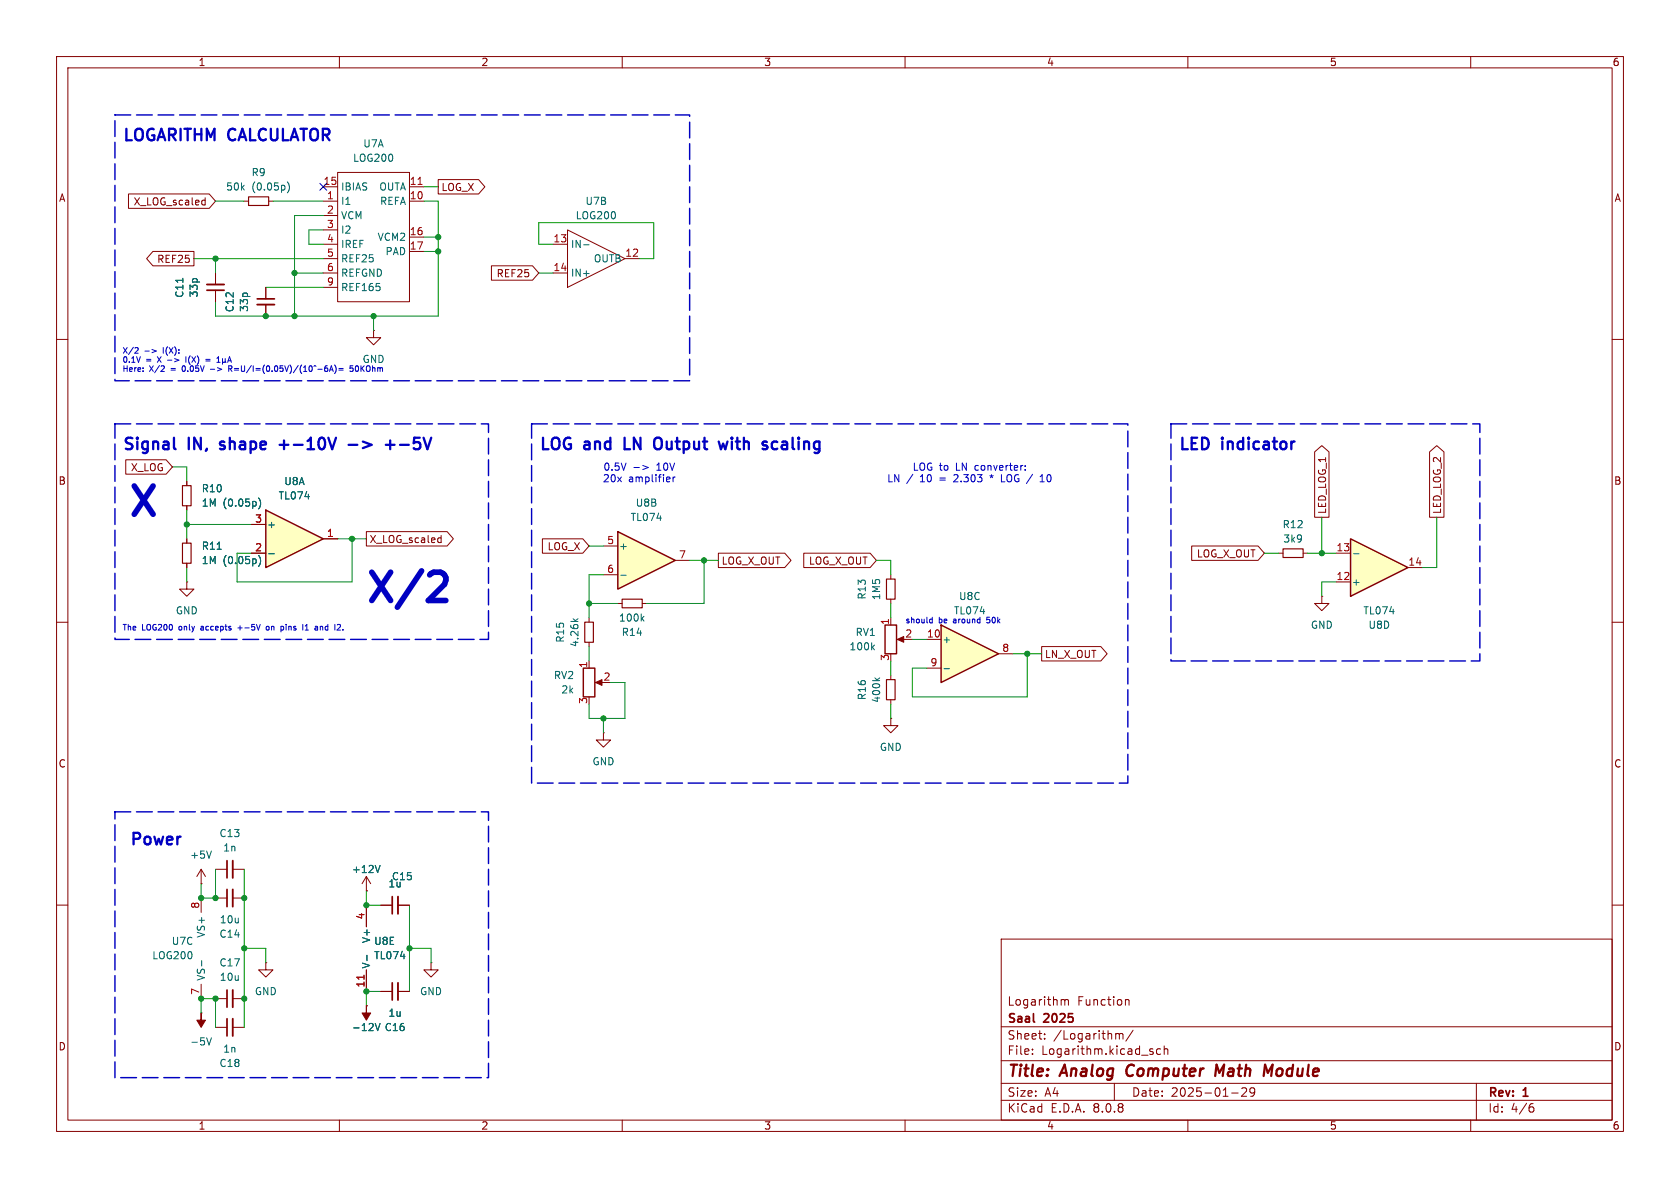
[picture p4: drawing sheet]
<svg xmlns="http://www.w3.org/2000/svg" width="297mm" height="210mm" viewBox="0 0 297 210" stroke-linecap="round" stroke-linejoin="round" font-family="sans-serif">
<g fill="none" stroke="#840000" stroke-width=".18">
<path d="M10 10h277v190h-277zM12 12h273v186h-273zM60 10v2M110 10v2M160 10v2M210 10v2M260 10v2M10 60h2M285 60h2M10 110h2M104.1 109.2v.8M104.1 113.5v.8"/>
<path d="M285 110h2M35.6 156.2h.1M35.6 153.7l-.8 1.2M35.6 153.7v2.5M35.6 158.8v2.5M35.6 153.7l.7 1.2M38.1 158.8h2M38.1 153.7h2M41.1 158.8h2.1M41.1 153.7h2.1M64.8 157.5h.1M64.8 154.9l-.8 1.3"/>
<path d="M64.8 154.9v2.6M64.8 154.9l.7 1.3M10 160h2M35.6 179.1h.1M35.6 174v2.5M38.1 176.5h2M41.1 176.5h2.1M47 170.2v1.3h1.3l-1.3 1.2-1.3-1.2h1.3M47 170.2h.1M64.8 177.8h.1M64.8 160v3.8M64.8 171.5v3.8"/>
<path d="M67.3 160h2M67.3 175.3h2M70.4 160h2M70.4 175.3h2M76.2 170.2v1.3h1.3l-1.3 1.2-1.3-1.2h1.3M76.2 170.2h.1M177 166h108v32h-108zM187.8 176.7h.2l.2 .2M188.2 176.9l.3-.2 .3 .1 .1 .9M188.2 176.9v.8M199 176.8h.5l.1 .9M285 160h2"/>
<path d="M38.1 181.6h2M41.1 181.6h2.1M60 198v2M110 198v2M160 198v2M177 194.5h108M177 191.5h108M177 187.5h108M177 181.5h108M182.5 186.3v.1M182.5 185.5v.1M184.7 183.6v.1"/>
<path d="M184.7 182.8v.1M197 191.5v3M197.3 182.8l.4-.1 .2 .2M197.9 182.9l.2-.2 .4 .1v.9M197.9 182.9v.8M200.3 182.1l-1.3 2M203.8 186v.3M205.2 185.5l-.5-.1-.2 .3v.4l.1 .2h.6M205.8 185.5l.2-.1 .4 .1 .1 .9M205.8 184.9v1.5M210 198v2M217.7 193.2h1.2"/>
<path d="M219.5 192.4l.6-.1 .2 .1 .1 .3-.9 1.1h.9M221.8 192.9l-.3 .3h-.3l-.2-.3 .1-.5 .4-.1 .2 .1a.99 .99 0 0 1-.3 1.4h-.3M260 198v2M261 191.5v6.5M270.6 195.7h.4l.2 .3-.1 .5-.5 .1M271 195.1l-.4 .1"/>
</g>
<path d="M199.4 188.5a1.27 1.27 0 0 0 0 1.6M216.4 188.2l-.8 1.4-.5-1.4-.3 2M223.6 188.2l.5 1.4 .9-1.4-.3 2" fill="none" stroke="#840000" stroke-width=".4"/>
<path d="M40.1 152.1v3.1M40.1 157.2v3.1M69.3 158.5v3M40.1 175v3.1M69.3 173.7v3.1M40.1 180.1v3M182.8 180.6l.1 .1" fill="none" stroke="#840000" stroke-width=".3"/>
<path d="M101.3 109.4l.5 .5M102.2 109.4l-.5 .3M37.4 150.4l-.4 1.3M67.2 153l-.4 1.2M35.7 169.8v1M64.9 168.9v.9M36.5 183.5l.5 1.2 .4-1.2M66.3 180.9l.5 1.3 .4-1.3" fill="none" stroke="#006464" stroke-width=".18"/>
<path d="M41.1 152.1v3.1M41.1 157.2v3.1M70.4 158.5v3M41.1 175v3.1M70.4 173.7v3.1M41.1 180.1v3" fill="none" stroke="#840000" stroke-width=".33"/>
<g fill="#840000" stroke="#840000" stroke-width=".18">
<path d="M35.6 179.1v1.2h.7l-.7 1.3-.8-1.3h.8z"/>
<path d="M64.8 177.8v1.3h.7l-.7 1.2-.8-1.2h.8z"/>
</g>
<path d="M64.4 172.4v.7" fill="none" stroke="#a90000" stroke-width=".18"/>
<path d="M103.4 110h1.5v3.5h-1.5z" fill="none" stroke="#840000" stroke-width=".2"/>
<path d="M47 90.2l10.1 5.1-10.1 5z" fill="#ffffc2"/>
<path d="M47 90.2l10.1 5.1-10.1 5z" fill="none" stroke="#840000" stroke-width=".25"/>
<g fill="none" stroke="#840000" stroke-width=".18">
<path d="M43.2 35.6h.7M47.5 35.6h.8M57.1 35.6h2.6M57.1 33h2.6M57.1 38.1h2.6M59.7 30.5h12.7v22.8h-12.7zM72.4 35.6h2.5M72.4 33h2.5M38.1 48.3v2M38.1 51.3v2M47 50.8v2M47 53.8v2.1"/>
<path d="M57.1 40.6h2.6M57.1 43.2h2.6M57.1 45.7h2.6M57.1 48.3h2.6M57.1 50.8h2.6M66 58.4v1.3h-1.2l1.2 1.3 1.3-1.3h-1.3M66 58.4h.1M72.4 41.9h2.5M72.4 44.5h2.5M97.8 43.2h2.5M97.8 48.3h2.5M100.3 40.6l10.2 5.1-10.2 5.1z"/>
<path d="M110.5 45.7h2.5M33 85.1v.8M33 89.4v.8M33 95.3v.7M33 99.6v.7M44.4 97.8h2.6M44.4 92.7h2.6M57.1 95.3h2.6M33 102.9v1.2h1.3l-1.3 1.3-1.3-1.3h1.3M33 102.9h.1"/>
</g>
<path d="M50.8 32.1a1.46 1.46 0 0 1 0 2M32.3 49.2v.7M103.2 43.3h.9M38.4 97.1h.7M45.7 88a1.46 1.46 0 0 1 0 2M45.7 98.2a1.46 1.46 0 0 1 0 1.9M47.5 97.9h1" fill="none" stroke="#006464" stroke-width=".18"/>
<path d="M43.9 34.8h3.6v1.5h-3.6zM32.3 85.9h1.5v3.5h-1.5zM32.3 96h1.5v3.6h-1.5z" fill="none" stroke="#840000" stroke-width=".2"/>
<path d="M73.9 32.6h.7" fill="none" stroke="#a90000" stroke-width=".18"/>
<path d="M36.6 50.3h3M45.5 53.8h3" fill="none" stroke="#840000" stroke-width=".33"/>
<path d="M36.6 51.3h3M45.5 52.8h3" fill="none" stroke="#840000" stroke-width=".3"/>
<path d="M109.2 94l10.2 5.1-10.2 5z" fill="#ffffc2"/>
<path d="M109.2 94l10.2 5.1-10.2 5z" fill="none" stroke="#840000" stroke-width=".25"/>
<path d="M106.7 96.5h2.5M119.4 99.1h2.5M106.7 101.6h2.5" fill="none" stroke="#840000" stroke-width=".18"/>
<path d="M109.7 101.7h1" fill="none" stroke="#006464" stroke-width=".18"/>
<path d="M166.4 110.5l10.1 5.1-10.1 5.1z" fill="#ffffc2"/>
<path d="M156.5 110.5h2v5.1h-2zM166.4 110.5l10.1 5.1-10.1 5.1z" fill="none" stroke="#840000" stroke-width=".25"/>
<g fill="none" stroke="#840000" stroke-width=".18">
<path d="M226.1 97.8h.7M230.4 97.8h.7M157.5 101.6v.8M157.5 105.9v.8M157.5 109.2v1.3M157.5 119.4v.7M159 113h1M163.8 113h2.6M163.8 118.1h2.6M176.5 115.6h2.6M233.7 105.4v1.3h1.2l-1.2 1.3-1.3-1.3h1.3M233.7 105.4h.1"/>
<path d="M157.5 127v1.3h1.2l-1.2 1.2-1.3-1.2h1.3M157.5 127h.1M157.5 123.7v.8"/>
</g>
<path d="M154.2 114.4l.4 .5M154.6 114l-.5 .5M154.7 119.8l.5 .5M155.5 119.8l-.5 .4M166.9 118.2h1" fill="none" stroke="#006464" stroke-width=".18"/>
<path d="M158.6 113l1.2-.5v1z" fill="#840000" stroke="#840000" stroke-width=".18"/>
<path d="M226.8 97h3.6v1.6h-3.6zM156.7 102.4h1.5v3.5h-1.5zM156.7 120.1h1.5v3.6h-1.5z" fill="none" stroke="#840000" stroke-width=".2"/>
<path d="M238.8 95.3l10.1 5-10.1 5.1z" fill="#ffffc2"/>
<path d="M238.8 95.3l10.1 5-10.1 5.1zM103.1 118.1h2.1v5.1h-2.1z" fill="none" stroke="#840000" stroke-width=".25"/>
<g fill="none" stroke="#840000" stroke-width=".18">
<path d="M22.7 34.3h14.3l1.1 1.3-1.1 1.2h-14.3zM35.9 35.4h.4M36.3 35v1.2M36.3 36.2h-.4M77.5 31.7h7.1l1.1 1.3-1.1 1.3h-7.1zM27 44.4h7.3v2.6h-7.3l-1.1-1.3zM38.1 48.3v2M38.1 51.3v2M47 50.8v2M47 53.8v2.1M86.9 47h7.2l1.1 1.3-1.1 1.2h-7.2zM232.4 79.9l1.3-1.1 1.3 1.1v11.5h-2.6z"/>
<path d="M252.7 79.9l1.3-1.1 1.3 1.1v11.5h-2.6zM22.2 81.3h7.2l1.1 1.3-1.1 1.2h-7.2zM33 85.1v.8M33 89.4v.8M33 95.3v.7M33 99.6v.7M44.4 97.8h2.6M44.4 92.7h2.6M57.1 95.3h2.6M64.8 94h14.2l1.2 1.3-1.2 1.2h-14.2zM77.6 95.1h.4M78 94.7v1.2"/>
<path d="M78 95.9h-.4M95.9 95.2h7.1l1.1 1.3-1.1 1.3h-7.1zM127 97.8h11.7l1.1 1.3-1.1 1.2h-11.7zM142.1 97.8h11.7l1.1 1.3-1.1 1.2h-11.7zM210.7 96.5h11.7l1.1 1.3-1.1 1.3h-11.7zM236.2 97.8h2.6M104.1 116.8v1.3M109.2 106.7h.8M113.5 106.7h.8M184.1 114.3h10.5l1.1 1.3-1.1 1.2h-10.5zM236.2 102.9h2.6M248.9 100.3h2.6"/>
<path d="M105.7 120.7h1M106.7 129.5v1.3h1.2l-1.2 1.3-1.3-1.3h1.3M106.7 129.5h.1M64.8 157.5h.1M64.8 177.8h.1M64.8 160v3.8M64.8 171.5v3.8M67.3 160h2M67.3 175.3h2M70.4 160h2M70.4 175.3h2"/>
</g>
<path d="M32.3 49.2v.7M38.4 97.1h.7M45.7 88a1.46 1.46 0 0 1 0 2M45.7 98.2a1.46 1.46 0 0 1 0 1.9M47.5 97.9h1M239.3 97.9h1M113.5 109.3l.3 .5M113.8 109l-.4 .4M67.2 153l-.4 1.2M64.9 168.9v.9M66.3 180.9l.5 1.3 .4-1.3" fill="none" stroke="#006464" stroke-width=".18"/>
<path d="M110 105.9h3.5v1.5h-3.5z" fill="none" stroke="#840000" stroke-width=".2"/>
<path d="M105.3 120.7l1.1-.6v1.1z" fill="#840000" stroke="#840000" stroke-width=".18"/>
<g fill="none" stroke="#0000c2" stroke-width=".18">
<path d="M24 61.4l.3 .1 .1 .2-.6 .7h.6M25.6 62.1h.8M26.9 61.8l.7 .3-.7 .2M28.9 64.7l.2 .2-.1 .2-.6 .6h.7M30.9 63.4l.7 .3-.7 .3M32.9 63.1v1M36.4 63.5h.7M36.4 63.8h.7M38.3 64.1h.6M38.3 63.3l.3-.2v1M39.3 63.9l.2 .2 .3-.2M39.3 63.4v1"/>
<path d="M39.8 63.9l.2 .2M39.8 63.4v.5M40.2 64.1l.4-1 .3 1M40.3 63.8h.5M40.4 65.2h.4M40.8 64.7h-.4v1M56.2 65.3h.8M57.9 64.7h-.3l-.2 .2v.6l.2 .2 .3-.1v-.5l-.3-.1-.2 .2M58.2 65.7l.4-1 .3 1M58.3 65.4h.5M59.1 64.5a1.15 1.15 0 0 1 0 1.5M59.9 65.1h.8"/>
<path d="M59.9 65.4h.8M61.9 65.6l.3 .1M62.4 64.7h-.5v.4l.3-.1M112.1 82.6h.9M113.6 82.3l1 .3-1 .4M118.4 84.4v.2l-.6 .1M119 84.3v.9M119.3 84.3l-.3 .3M175 84.1l.3 .1-.2 .2M177 83.9v1.3h.6M181.2 83v.1M181.2 82.3v.2"/>
<path d="M183.9 85.2h.7M183.9 84.3l.3-.4v1.3M46 110.4l-.3 1M47.2 110.7l-.1 .2v.3l.1 .2M49.7 110.7v1M49.7 110.8h.4M49.7 111.3h.4M53.5 110.4v1M54 111.4h.5M54.1 110.5l-.1 .2M55.7 110.8h.4v.6M55.7 111.3h.4"/>
<path d="M56.1 111h-.4M60.1 110.4l-.5 .1M60.1 110.8l-.5 .6h.6M164.5 109.4l.3 .1M164.8 109.1v1M164.8 110.1h-.3"/>
</g>
<g fill="none" stroke="#0000c2" stroke-width=".41">
<path d="M30.9 79.3l.1 .1M38.9 79.3l.2 .1M39 78.2l-.1 .1 .1 .3M49.4 78.6h1.6M50.2 77.9v1.5M61.6 78.6h1.6M68.2 78.6h1.6M69 77.9v1.5M110.4 77.4v2h1M115.7 79.1a.68 .68 0 0 0 1 .2M116.7 77.5a.68 .68 0 0 0-1 .2M128.6 78.1l-.4 1.3-.4-1-.4 1"/>
<path d="M137.4 78.2l-.6-.1-.4 .3v.6l.2 .3 .2 .1 .6-.1"/>
</g>
<path d="M76.2 101.4l.5-.2h1.2a1.36 1.36 0 0 1 .7 2.1l-2.9 2.9h3.1" fill="none" stroke="#0000c2" stroke-width="1"/>
<path d="M20.3 20.3h101.6v47h-101.6zM20.3 74.9h66.1v38.1h-66.1zM94 74.9h105.4v63.5h-105.4zM207 74.9h54.6v41.9h-54.6zM20.3 143.5h66.1v47h-66.1z" fill="none" stroke="#0000c2" stroke-width=".25" stroke-dasharray="2.8 1"/>
<g fill="none" stroke="#009600" stroke-width=".18">
<path d="M38.1 35.6h5.1M48.3 35.6h8.8M57.1 38.1h-5v17.8M74.9 35.6h2.6v20.3h-39.4v-2.6M74.9 33h2.6M34.3 45.7h22.8M38.1 45.7v2.6M47 50.8h10.1M52.1 48.3h5M57.1 40.6h-2.5v2.6h2.5M66 55.9v2.5M74.9 44.5h2.6"/>
<path d="M74.9 41.9h2.6M95.2 48.3h2.6M97.8 43.2h-2.6v-3.8h20.4v6.3h-2.6M30.5 82.6h2.5v2.5M33 92.7h11.4M33 90.2v5.1M59.7 95.3h5.1M62.2 95.3v7.6h-20.3v-5.1h2.5M104.1 96.5h2.6M121.9 99.1h5.1M124.5 99.1v7.6h-10.2M154.9 99.1h2.6v2.5"/>
<path d="M223.5 97.8h2.6M231.1 97.8h5.1M233.7 91.4v6.4M254 91.4v8.9h-2.5M33 100.3v2.6M104.1 114.3v2.5M104.1 106.7h5.1M106.7 101.6h-2.6v7.6M157.5 106.7v2.5M157.5 116.8v2.6M161.3 113h2.5M179.1 115.6h5"/>
<path d="M181.6 115.6v7.6h-20.3v-5.1h2.5M236.2 102.9h-2.5v2.5M106.7 127v2.5M107.9 120.7h2.6v6.3h-6.4v-2.5M157.5 124.5v2.5M38.1 153.7v5.1h-2.5v-2.6M43.2 153.7v27.9M64.8 157.5v2.5h2.5M35.6 179.1v-2.6h2.5v5.1M43.2 167.6h3.8v2.6M67.3 175.3h-2.5v2.5M72.4 167.6h3.8v2.6"/>
<path d="M72.4 160v15.3"/>
</g>
<path d="M56.5 32.4l1.3 1.2M57.8 32.4l-1.3 1.2" fill="none" stroke="#000084" stroke-width=".18"/>
<path d="M64.4 172.4v.7" fill="none" stroke="#a90000" stroke-width=".18"/>
<g fill="#009600" stroke="#009600" stroke-width=".18">
<circle cx="124.5" cy="99.1" r=".46"/>
<circle cx="66" cy="55.9" r=".46"/>
<circle cx="77.5" cy="41.9" r=".46"/>
<circle cx="77.5" cy="44.5" r=".46"/>
<circle cx="106.7" cy="127" r=".46"/>
<circle cx="104.1" cy="106.7" r=".46"/>
<circle cx="43.2" cy="167.6" r=".46"/>
<circle cx="35.6" cy="176.5" r=".46"/>
<circle cx="43.2" cy="176.5" r=".46"/>
<circle cx="64.8" cy="160" r=".46"/>
<circle cx="43.2" cy="158.8" r=".46"/>
<circle cx="52.1" cy="48.3" r=".46"/>
<circle cx="38.1" cy="45.7" r=".46"/>
<circle cx="52.1" cy="55.9" r=".46"/>
<circle cx="47" cy="55.9" r=".46"/>
<circle cx="62.2" cy="95.3" r=".46"/>
<circle cx="33" cy="92.7" r=".46"/>
<circle cx="181.6" cy="115.6" r=".46"/>
<circle cx="233.7" cy="97.8" r=".46"/>
<circle cx="38.1" cy="176.5" r=".46"/>
<circle cx="72.4" cy="167.6" r=".46"/>
<circle cx="64.8" cy="175.3" r=".46"/>
<circle cx="38.1" cy="158.8" r=".46"/>
<circle cx="35.6" cy="158.8" r=".46"/>
</g>
<g font-size="7" fill="#0000c2">
<text x="22" y="92.7">X</text>
<text x="64" y="107.9">X/2</text>
</g>
<g font-size="2.8" fill="#0000c2">
<text x="21.6" y="25.5">LOGARITHM CALCULATOR</text>
<text x="21.6" y="80.1">Signal</text>
<text x="33.4" y="80.1">IN,</text>
<text x="39.9" y="80.1">shape</text>
<text x="51.1" y="80.1">+-10V</text>
<text x="64.1" y="80.1">-&gt;</text>
<text x="71.5" y="80.1">+-5V</text>
<text x="95.2" y="80.1">LOG</text>
<text x="103.4" y="80.1">and</text>
<text x="111.3" y="80.1">LN</text>
<text x="117.4" y="80.1">Output</text>
<text x="129.8" y="80.1">with</text>
<text x="138.2" y="80.1">scaling</text>
<text x="208.3" y="80.1">LED</text>
<text x="216.2" y="80.1">indicator</text>
<text x="22.9" y="150">Power</text>
</g>
<g font-size="2.8" fill="#840000">
<text x="178" y="190.9">Title:</text>
<text x="187.7" y="190.9">Analog</text>
<text x="200" y="190.9">Computer</text>
<text x="216.5" y="190.9">Math</text>
<text x="225.9" y="190.9">Module</text>
</g>
<g font-size="2.1" fill="#840000">
<text x="178" y="178">Logarithm</text>
<text x="190.4" y="178">Function</text>
<text x="178" y="184">Sheet:</text>
<text x="178" y="181.2">Saal</text>
<text x="184.7" y="181.2">2025</text>
<text x="186.2" y="184">/Logarithm/</text>
<text x="178" y="186.7">File:</text>
<text x="184.1" y="186.7">Logarithm.kicad_sch</text>
<text x="178" y="196.9">KiCad</text>
<text x="178" y="194.1">Size:</text>
<text x="184.7" y="194.1">A4</text>
<text x="185.7" y="196.9">E.D.A.</text>
<text x="193.3" y="196.9">8.0.8</text>
<text x="200" y="194.1">Date:</text>
<text x="207" y="194.1">2025-01-29</text>
<text x="263" y="194.3">Rev:</text>
<text x="263" y="196.9">Id:</text>
<text x="267.1" y="196.9">4/6</text>
<text x="269.4" y="194.3">1</text>
</g>
<g font-size="1.8" fill="#840000">
<text x="35" y="11.9">1</text>
<text x="85" y="11.9">2</text>
<text x="135" y="11.9">3</text>
<text x="185" y="11.9">4</text>
<text x="235" y="11.9">5</text>
<text x="285" y="11.9">6</text>
<text x="10.3" y="35.9">A</text>
<text x="77.9" y="34">LOG_X</text>
<text x="285.3" y="35.9">A</text>
<text x="23.5" y="36.5">X_LOG_scaled</text>
<text x="27.7" y="46.7">REF25</text>
<text x="87.7" y="49.2">REF25</text>
<text x="23" y="83.5">X_LOG</text>
<text x="10.3" y="85.9">B</text>
<text x="285.3" y="85.9">B</text>
<text x="234.6" y="91" transform="rotate(-90 234.6 91)">LED_LOG_1</text>
<text x="255" y="91" transform="rotate(-90 255 91)">LED_LOG_2</text>
<text x="65.2" y="96.2">X_LOG_scaled</text>
<text x="96.7" y="97.5">LOG_X</text>
<text x="127.5" y="100">LOG_X_OUT</text>
<text x="142.9" y="100">LOG_X_OUT</text>
<text x="211.5" y="98.7">LOG_X_OUT</text>
<text x="184.6" y="116.5">LN_X_OUT</text>
<text x="10.3" y="135.9">C</text>
<text x="285.3" y="135.9">C</text>
<text x="10.3" y="185.9">D</text>
<text x="285.3" y="185.9">D</text>
<text x="35" y="199.9">1</text>
<text x="85" y="199.9">2</text>
<text x="135" y="199.9">3</text>
<text x="185" y="199.9">4</text>
<text x="235" y="199.9">5</text>
<text x="285" y="199.9">6</text>
</g>
<g font-size="1.8" fill="#006464">
<text x="62.3" y="28.8">LOG200</text>
<text x="64.1" y="26.3">U7A</text>
<text x="39.9" y="33.9">50k</text>
<text x="44.4" y="31.3">R9</text>
<text x="44.5" y="33.9">(0.05p)</text>
<text x="60.2" y="33.9">IBIAS</text>
<text x="67" y="33.9">OUTA</text>
<text x="60.2" y="36.4">I1</text>
<text x="60.2" y="39">VCM</text>
<text x="60.2" y="41.5">I2</text>
<text x="67.1" y="36.4">REFA</text>
<text x="101.7" y="39">LOG200</text>
<text x="103.4" y="36.4">U7B</text>
<text x="60.2" y="44">IREF</text>
<text x="60.2" y="46.6">REF25</text>
<text x="66.7" y="42.8">VCM2</text>
<text x="68.1" y="45.3">PAD</text>
<text x="100.8" y="44">IN-</text>
<text x="104.9" y="46.6">OUTB</text>
<text x="32.6" y="52.7" transform="rotate(-90 32.6 52.7)">C11</text>
<text x="35.2" y="52.7" transform="rotate(-90 35.2 52.7)">33p</text>
<text x="60.2" y="49.1">REFGND</text>
<text x="60.2" y="51.7">REF165</text>
<text x="100.8" y="49.1">IN+</text>
<text x="41.5" y="55.3" transform="rotate(-90 41.5 55.3)">C12</text>
<text x="44" y="55.2" transform="rotate(-90 44 55.2)">33p</text>
<text x="35.6" y="87.2">R10</text>
<text x="35.6" y="89.8">1M</text>
<text x="39.4" y="89.8">(0.05p)</text>
<text x="49.2" y="88.5">TL074</text>
<text x="50.2" y="86">U8A</text>
<text x="112.3" y="89.8">U8B</text>
<text x="47.1" y="93.6">+</text>
<text x="111.4" y="92.3">TL074</text>
<text x="226.7" y="93.6">R12</text>
<text x="35.6" y="97.4">R11</text>
<text x="35.6" y="99.9">1M</text>
<text x="39.4" y="99.9">(0.05p)</text>
<text x="109.3" y="97.4">+</text>
<text x="226.8" y="96.1">3k9</text>
<text x="153.3" y="106.1" transform="rotate(-90 153.3 106.1)">R13</text>
<text x="155.8" y="106.2" transform="rotate(-90 155.8 106.2)">1M5</text>
<text x="169.4" y="106.3">U8C</text>
<text x="238.9" y="103.7">+</text>
<text x="31" y="108.8">GND</text>
<text x="99.9" y="113.7" transform="rotate(-90 99.9 113.7)">R15</text>
<text x="109.3" y="110.1">100k</text>
<text x="109.8" y="112.6">R14</text>
<text x="151.2" y="112.6">RV1</text>
<text x="166.5" y="113.9">+</text>
<text x="168.5" y="108.8">TL074</text>
<text x="231.6" y="111.4">GND</text>
<text x="240.9" y="108.8">TL074</text>
<text x="241.8" y="111.4">U8D</text>
<text x="102.5" y="114.5" transform="rotate(-90 102.5 114.5)">4.26k</text>
<text x="150.1" y="115.2">100k</text>
<text x="97.8" y="120.2">RV2</text>
<text x="99.1" y="122.8">2k</text>
<text x="153.3" y="123.9" transform="rotate(-90 153.3 123.9)">R16</text>
<text x="155.8" y="124.3" transform="rotate(-90 155.8 124.3)">400k</text>
<text x="104.6" y="135.5">GND</text>
<text x="155.4" y="132.9">GND</text>
<text x="38.7" y="148.2">C13</text>
<text x="33.5" y="152">+5V</text>
<text x="39.4" y="150.7">1n</text>
<text x="62.1" y="154.5">+12V</text>
<text x="69.2" y="155.8">C15</text>
<text x="68.6" y="157.1">1u</text>
<text x="30.3" y="167.2">U7C</text>
<text x="36.4" y="165.9" transform="rotate(-90 36.4 165.9)">VS+</text>
<text x="38.7" y="166">C14</text>
<text x="38.8" y="163.4">10u</text>
<text x="65.6" y="166.8" transform="rotate(-90 65.6 166.8)">V+</text>
<text x="66" y="167.2">U8E</text>
<text x="26.8" y="169.8">LOG200</text>
<text x="36.4" y="173.5" transform="rotate(-90 36.4 173.5)">VS-</text>
<text x="38.7" y="171">C17</text>
<text x="38.8" y="173.6">10u</text>
<text x="65.6" y="171.3" transform="rotate(-90 65.6 171.3)">V-</text>
<text x="66" y="169.8">TL074</text>
<text x="45" y="176.1">GND</text>
<text x="68.6" y="179.9">1u</text>
<text x="74.2" y="176.1">GND</text>
<text x="33.5" y="185">-5V</text>
<text x="62.1" y="182.5">-12V</text>
<text x="67.9" y="182.5">C16</text>
<text x="38.7" y="188.8">C18</text>
<text x="39.4" y="186.3">1n</text>
</g>
<g font-size="1.8" fill="#a90000">
<text x="57.1" y="32.8">15</text>
<text x="57.7" y="35.3">1</text>
<text x="72.3" y="35.3">10</text>
<text x="72.3" y="32.8">11</text>
<text x="57.7" y="37.8">2</text>
<text x="57.7" y="40.4">3</text>
<text x="72.3" y="41.7">16</text>
<text x="57.7" y="42.9">4</text>
<text x="57.7" y="45.5">5</text>
<text x="72.3" y="44.2">17</text>
<text x="97.7" y="42.9">13</text>
<text x="110.4" y="45.5">12</text>
<text x="57.7" y="48">6</text>
<text x="57.7" y="50.5">9</text>
<text x="97.7" y="48">14</text>
<text x="45" y="92.5">3</text>
<text x="57.7" y="95">1</text>
<text x="45" y="97.5">2</text>
<text x="107.2" y="96.3">5</text>
<text x="107.2" y="101.3">6</text>
<text x="119.9" y="98.8">7</text>
<text x="236.2" y="97.5">13</text>
<text x="248.9" y="100.1">14</text>
<text x="236.2" y="102.6">12</text>
<text x="157.2" y="110.6" transform="rotate(-90 157.2 110.6)">1</text>
<text x="159.9" y="112.8">2</text>
<text x="163.8" y="112.8">10</text>
<text x="103.9" y="118.2" transform="rotate(-90 103.9 118.2)">1</text>
<text x="157.2" y="116.9" transform="rotate(-90 157.2 116.9)">3</text>
<text x="164.4" y="117.9">9</text>
<text x="177.1" y="115.3">8</text>
<text x="103.9" y="124.5" transform="rotate(-90 103.9 124.5)">3</text>
<text x="106.6" y="120.4">2</text>
<text x="35.3" y="160.7" transform="rotate(-90 35.3 160.7)">8</text>
<text x="64.5" y="162.6" transform="rotate(-90 64.5 162.6)">4</text>
<text x="35.3" y="176" transform="rotate(-90 35.3 176)">7</text>
<text x="64.5" y="174.7" transform="rotate(-90 64.5 174.7)">11</text>
</g>
<g font-size="1.8" fill="#0000c2">
<text x="64" y="64.4">GND</text>
<text x="106.6" y="83.4">0.5V</text>
<text x="116.2" y="83.4">10V</text>
<text x="161.2" y="83.4">LOG to</text>
<text x="169.1" y="83.4">LN</text>
<text x="172.6" y="83.4">converter:</text>
<text x="106.5" y="85.5">20x</text>
<text x="111.1" y="85.5">amplifier</text>
<text x="156.7" y="85.5">LN</text>
<text x="160.3" y="85.5">/</text>
<text x="162.8" y="85.5">10</text>
<text x="166.4" y="85.5">=</text>
<text x="169.1" y="85.5">2.303</text>
<text x="175.7" y="85.5">*</text>
<text x="177.9" y="85.5">LOG /</text>
<text x="185.2" y="85.5">10</text>
</g>
<g font-size="1.4" fill="#0000c2">
<text x="21.6" y="62.6">X/2</text>
<text x="21.6" y="64.2">0.1V</text>
<text x="21.6" y="65.8">Here:</text>
<text x="25.8" y="64.2">=</text>
<text x="26.4" y="65.8">X/2</text>
<text x="27.9" y="64.2">X -&gt;</text>
<text x="28.9" y="62.6">I(X):</text>
<text x="30.3" y="65.8">=</text>
<text x="32.4" y="65.8">0.05V</text>
<text x="33.2" y="64.2">I(X)</text>
<text x="37.6" y="65.8">-&gt;</text>
<text x="41" y="65.8">R=U/I=(0.05V)/(10^-6A)=</text>
<text x="62.6" y="65.8">50KOhm</text>
<text x="21.6" y="111.5">The</text>
<text x="25.1" y="111.5">LOG200</text>
<text x="31.7" y="111.5">only</text>
<text x="35.7" y="111.5">accepts</text>
<text x="42.4" y="111.5">+-5V</text>
<text x="47.7" y="111.5">on</text>
<text x="50.4" y="111.5">pins</text>
<text x="54.4" y="111.5">I1</text>
<text x="56.8" y="111.5">and</text>
<text x="60.5" y="111.5">I2.</text>
<text x="160" y="110.2">should</text>
<text x="165.9" y="110.2">be</text>
<text x="168.6" y="110.2">around</text>
<text x="174.7" y="110.2">50k</text>
</g>
</svg>
